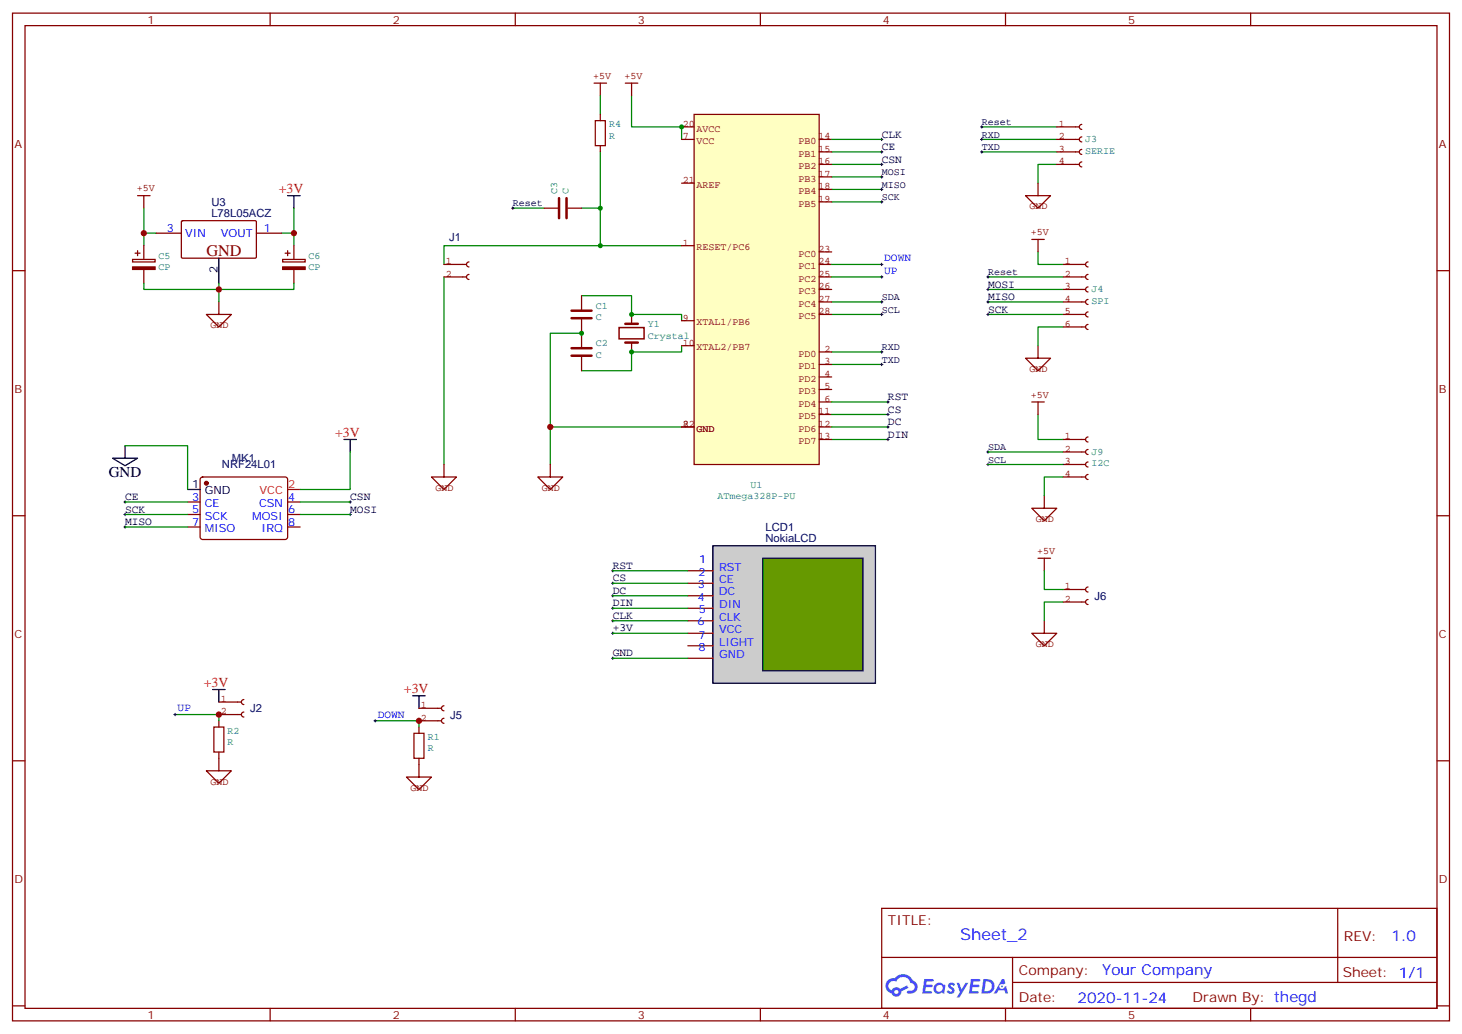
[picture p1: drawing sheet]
<svg xmlns="http://www.w3.org/2000/svg" width="412mm" height="292mm" viewBox="0 0 412 292" stroke-linecap="round" stroke-linejoin="round" font-family="sans-serif">
<g fill="none" stroke="#870000" stroke-width=".35">
<path d="M3.5 3.7h405.4v284.3h-405.4zM7.1 7.2h398.2v277.3h-398.2zM76.2 3.7v3.5M145.3 3.7v3.5M214.5 3.7v3.5M283.6 3.7v3.5M352.8 3.7v3.5M3.5 76.4h3.6M405.3 76.4h3.6M3.5 145.5h3.6M405.3 145.5h3.6M3.5 214.7h3.6"/>
<path d="M405.3 214.7h3.6M248.7 256.3h156.6v28.2h-156.6zM377.3 256.3v20.9M248.7 270.1h156.5M285.6 277.2h119.6M285.6 270.1v14.2M3.5 283.8h3.6M76.2 284.5v3.5M145.3 284.5v3.5M214.5 284.5v3.5M283.6 284.5v3.5M352.8 284.5v3.5"/>
<path d="M405.3 283.8h3.6"/>
</g>
<g fill="#5487ff">
<path d="M267.7 277.5a1.22 1.22 0 0 1 1.7 .2l-.4 .6a.47 .47 0 0 0-.3-.4 .47 .47 0 0 0-.5 .2v.1a1.23 1.23 0 0 1 .8 1.9 1.44 1.44 0 0 1-2-.2l.5-.6 .7 .5a.29 .29 0 0 0 .3-.3 .29 .29 0 0 0-.2-.3 1.04 1.04 0 0 1-.6-1.7z"/>
<path d="M260.7 276.2h2.4l.3 .2-.2 .5-1.8 .1-.1 .8h1.5l.3 .4-.3 .4h-1.6l-.2 1.1h1.7l.2 .3-.2 .3-2.6 .1z"/>
<path d="M273.8 276.2h2.4l.3 .2-.1 .5-1.8 .1-.2 .8h1.6l.3 .4-.4 .4-1.6-.1-.1 1.1 1.7 .1 .2 .3-.2 .3-2.6 .1z"/>
<path d="M282.6 276.2h.7l.3 1.3-.6 .3a.69 .69 0 0 0-1 .3 .69 .69 0 0 0 .4 .9 .69 .69 0 0 0 .9-.6l.5-.2 .6 2.2h-.8l-.2-.9h-1.8l-.5 .9h-.8z"/>
<path d="M269.8 277.3h.8l.6 1.8 1.1-1.8h.9l-2.6 4.2h-.8l.9-1.5z"/>
<path d="M277.4 276.2l-.6 4.2h1.3a2.11 2.11 0 0 0 2.5-2.1 2.11 2.11 0 0 0-2.5-2.1zM278.1 277a1.39 1.39 0 0 1 1.7 1.4 1.39 1.39 0 0 1-1.8 1.2h-.3z"/>
<path d="M263.7 277.8a1.54 1.54 0 0 0-.1 2.2 1.54 1.54 0 0 0 2.2 .1l.6 .3 .3-2.3-.2-.3h-.4a1.49 1.49 0 0 0-2.4 0zM264 278.8a.94 .94 0 0 1 1.8 0 .94 .94 0 0 1-1.8 0z"/>
<path d="M250.4 276.6a2.18 2.18 0 0 0 1.1 3.7 1.44 1.44 0 0 0 1.6 .9 1.44 1.44 0 0 0 1.2-1.4l2-1.1-.5-.7-1.9 1a1.47 1.47 0 0 0-2.4 .4 1.39 1.39 0 0 1-.7-1.9 1.39 1.39 0 0 1 2-.5 2.12 2.12 0 0 1 2.2-1.3 2.12 2.12 0 0 1 1.9 1.7 1.14 1.14 0 0 1 1.1 1.4 1.14 1.14 0 0 1-1.7 .7 .43 .43 0 0 0-.5 .4 .43 .43 0 0 0 .4 .5 1.98 1.98 0 0 0 2.5-1.2 1.98 1.98 0 0 0-1.2-2.6 3.1 3.1 0 0 0-5.3-.6l-.9 .1zM252.3 279.9a.55 .55 0 0 1 1.1 0 .55 .55 0 0 1-1.1 0z"/>
<circle cx="282.6" cy="278.3" r=".26"/>
</g>
<g fill="none" stroke="#008500" stroke-width=".35">
<path d="M169.3 27v5.3M178.2 27v8.8h14.1v3.5M276.9 39.3h21.2M276.9 35.8h21.2M40.6 58.7v7.1M82.9 58.7v7.1M144.6 58.7h8.9M164 58.7h5.3M169.3 42.9v26.4M234.6 42.9h14.1M234.6 46.4h14.1M234.6 49.9h14.1"/>
<path d="M234.6 53.4h14.1M234.6 57h14.1M276.9 42.9h21.2M298.1 46.4h-5.3v5.3M44.1 65.8h-3.5v3.5M79.4 65.8h3.5v3.5M125.2 78.1v53M169.3 69.3h-44.1v5.3M169.3 69.3h23M278.7 78.1h21.2M292.8 71.1v3.5h7.1M178.2 88.7h14.1v1.8"/>
<path d="M192.3 97.5v1.8h-14.1M234.6 88.7h14.1M234.6 85.2h14.1M234.6 99.3h14.1M278.7 88.7h21.2M278.7 85.2h21.2M278.7 81.7h21.2M299.9 92.3h-7.1v5.2M234.6 102.8h14.1M292.8 116.9v7.1h7.1M192.3 120.5h-37.1v10.6M234.6 124h15.9"/>
<path d="M278.7 127.5h21.2M278.7 131.1h21.2M299.9 134.6h-5.3v5.3"/>
</g>
<g fill="#850000" stroke="#850000" stroke-width=".35">
<path d="M79.7 75.3h6.4v.7h-6.4z"/>
<path d="M37.4 75.3h6.3v.7h-6.3z"/>
</g>
<g fill="none" stroke="#850000" stroke-width=".35">
<path d="M167.6 23.5h3.5M167.9 34h2.8v7.1h-2.8zM169.3 23.5v3.5M169.3 32.3v1.7M176.4 23.5h3.5M178.2 23.5v3.5M298.1 39.3h6.3M298.1 35.8h6.3M305.2 38.6a.71 .71 0 0 0-.8 .7 .71 .71 0 0 0 .8 .7M305.2 35.1a.71 .71 0 0 0-.8 .7 .71 .71 0 0 0 .8 .7M153.5 58.7h3.8M160.2 58.7h3.8"/>
<path d="M169.3 41.1v1.8M292.8 51.7v3.5h3.5l-3.5 3.5-3.5-3.5h3.5M298.1 46.4h6.3M298.1 42.9h6.3M305.2 45.7a.71 .71 0 0 0-.8 .7 .71 .71 0 0 0 .8 .7M305.2 42.2a.71 .71 0 0 0-.8 .7 .71 .71 0 0 0 .8 .7M37.4 73.2h6.3v.7h-6.3zM38.1 71.4h1.4M38.8 70.7v1.4M40.6 69.3v3.9M40.6 76v3.9M79.7 73.2h6.4v.7h-6.4z"/>
<path d="M80.4 71.4h1.4M81.1 70.7v1.4M82.9 69.3v3.9M82.9 76v3.9M291 67.6h3.6M292.8 67.6v3.5M299.9 78.1h6.3M299.9 74.6h6.3M306.9 77.4a.71 .71 0 0 0-.7 .7 .71 .71 0 0 0 .7 .7M306.9 73.9a.71 .71 0 0 0-.7 .7 .71 .71 0 0 0 .7 .7M61.7 85.2v3.5h3.6l-3.6 3.6-3.5-3.6h3.5M292.8 97.5v3.6h3.5l-3.5 3.5-3.5-3.5h3.5"/>
<path d="M299.9 92.3h6.3M299.9 88.7h6.3M299.9 85.2h6.3M299.9 81.7h6.3M306.9 91.5a.71 .71 0 0 0-.7 .8 .71 .71 0 0 0 .7 .7M306.9 88a.71 .71 0 0 0-.7 .7 .71 .71 0 0 0 .7 .7M306.9 84.5a.71 .71 0 0 0-.7 .7 .71 .71 0 0 0 .7 .7M306.9 81a.71 .71 0 0 0-.7 .7 .71 .71 0 0 0 .7 .7M291 113.4h3.6M292.8 113.4v3.5M125.2 131.1v3.5h3.6l-3.6 3.5-3.5-3.5h3.5M294.6 139.9v3.5h3.5l-3.5 3.5-3.6-3.5h3.6"/>
<path d="M299.9 134.6h6.3M299.9 131.1h6.3M299.9 127.5h6.3M299.9 124h6.3M306.9 133.9a.71 .71 0 0 0-.7 .7 .71 .71 0 0 0 .7 .7M306.9 130.4a.71 .71 0 0 0-.7 .7 .71 .71 0 0 0 .7 .7M306.9 126.8a.71 .71 0 0 0-.7 .7 .71 .71 0 0 0 .7 .7M306.9 123.3a.71 .71 0 0 0-.7 .7 .71 .71 0 0 0 .7 .7"/>
</g>
<g fill="none" stroke="#000" stroke-width=".28">
<path d="M276.6 39.3h.7M276.6 35.8h.7M276.9 35.5v.7M276.9 39v.7M144.3 58.7h.7M144.6 58.4v.7M248.4 46.4h.7M248.4 42.9h.7M248.4 49.9h.7M248.4 53.4h.7M248.4 57h.7M248.7 42.5v.7"/>
<path d="M248.7 46v.7M248.7 49.6v.7M248.7 53.1v.7M248.7 56.6v.7M276.6 42.9h.7M276.9 42.5v.7M278.3 78.1h.7M278.7 77.8v.7M248.4 88.7h.7M248.4 85.2h.7M248.4 99.3h.7M248.7 84.8v.7"/>
<path d="M248.7 88.4v.7M248.7 99v.7M278.3 88.7h.7M278.3 85.2h.7M278.3 81.7h.7M278.7 81.3v.7M278.7 84.8v.7M278.7 88.4v.7M248.4 102.8h.7M248.7 102.5v.7M250.1 124h.7M250.5 123.6v.8"/>
<path d="M278.3 127.5h.7M278.3 131.1h.7M278.7 127.2v.7M278.7 130.7v.7"/>
</g>
<path d="M157.7 55.9v5.7M159.8 55.9v5.7" fill="none" stroke="#850000" stroke-width=".71"/>
<path d="M195.8 32.3h35.3v98.8h-35.3z" fill="#ffffc2" stroke="#850000" stroke-width=".35"/>
<g fill="none" stroke="#850000" stroke-width=".35">
<path d="M192.3 39.3h3.5M192.3 35.8h3.5M231.1 39.3h3.5M38.8 55.2h3.5M40.6 55.2v3.5M192.3 51.7h3.5M231.1 42.9h3.5M231.1 46.4h3.5M231.1 49.9h3.5M231.1 53.4h3.5M231.1 57h3.5M192.3 69.3h3.5"/>
<path d="M231.1 71.1h3.5M231.1 74.6h3.5M231.1 78.1h3.5M164 83.4v3.9M164 90.1v7.8M178.2 88.7v2.7M178.2 96.7v2.6M192.3 97.5h3.5M192.3 90.5h3.5M231.1 99.3h3.5M231.1 81.7h3.5M231.1 85.2h3.5"/>
<path d="M231.1 88.7h3.5M164 100.7v3.9M231.1 116.9h3.5M231.1 102.8h3.5M231.1 106.4h3.5M231.1 109.9h3.5M231.1 113.4h3.5M155.2 131.1v3.5h3.5l-3.5 3.5-3.5-3.5h3.5M192.3 120.5h3.5M231.1 120.5h3.5M231.1 124h3.5"/>
</g>
<path d="M164 94h-8.8v26.5M164 83.4h14.2v5.3M178.2 99.3v5.3h-14.2" fill="none" stroke="#008500" stroke-width=".35"/>
<path d="M161.2 98.2h5.7M161.2 89.8h5.7M161.2 87.7h5.7M176.4 91.4h3.5M176.4 96.7h3.5M161.2 100.4h5.7" fill="none" stroke="#850000" stroke-width=".71"/>
<path d="M174.6 92.4h7.1v3.2h-7.1z" fill="none" stroke="#850000" stroke-width=".42"/>
<path d="M44.1 65.8h7.1M51.2 62.4l.3-.1h20.6l.2 .3v10.1l-.3 .1h-20.7l-.1-.3zM72.3 65.8h7.1M56.7 134.8l.4-.2h23.3l.5 .2 .2 .5v16.5l-.7 .4h-23.5l-.5-.7v-16.2zM52.9 148.7h3.5M52.9 141.6h3.5M52.9 145.2h3.5M81.1 148.7h3.6M81.1 141.6h3.6M81.1 145.2h3.6" fill="none" stroke="#870000" stroke-width=".35"/>
<path d="M81.1 55.2h3.6M82.9 55.2v3.5M61.7 72.8v7.1M31.7 129.3h7.1l-3.5 2.1zM35.3 125.8v3.5M52.9 138.1h3.5M97 124h3.5M98.8 124v3.5" fill="none" stroke="#000" stroke-width=".35"/>
<path d="M234.6 39.3h14.1M40.6 79.9v1.8h42.3v-1.8M61.7 79.9v5.3M35.3 125.8h17.6v12.3M35.3 141.6h17.6M35.3 145.2h17.6M35.3 148.7h17.6M84.7 141.6h14.1M84.7 145.2h14.1" fill="none" stroke="#008700" stroke-width=".35"/>
<circle cx="58.2" cy="136.3" r=".53" fill="#870000" stroke="#870000" stroke-width=".35"/>
<path d="M81.1 138.1h3.6" fill="none" stroke="#f00" stroke-width=".35"/>
<path d="M248.4 39.3h.7M248.7 39v.7M34.9 141.6h.7M34.9 145.2h.7M34.9 148.7h.7M35.3 141.3v.7M35.3 144.8v.7M35.3 148.3v.7M98.4 141.6h.7M98.4 145.2h.7M98.8 141.3v.7M98.8 144.8v.7" fill="none" stroke="#000" stroke-width=".28"/>
<path d="M201.1 154h45.8v38.8h-45.8z" fill="#ccc" stroke="#000" stroke-width=".35"/>
<path d="M194 161h7.1M194 164.6h7.1M194 168.1h7.1M194 171.6h7.1M194 175.2h7.1M194 178.7h7.1M194 182.2h7.1M194 185.7h7.1" fill="none" stroke="#870000" stroke-width=".35"/>
<path d="M215.2 157.5h28.2v31.8h-28.2z" fill="#690" stroke="#000" stroke-width=".35"/>
<g fill="none" stroke="#008700" stroke-width=".35">
<path d="M234.6 78.1h14.1M234.6 74.6h14.1M98.8 127.5v10.6h-14.1M172.9 161h21.1M172.9 164.6h21.1M172.9 168.1h21.1M172.9 171.6h21.1M172.9 175.2h21.1M172.9 178.7h21.1M294.6 161v5.3h5.3M299.9 169.9h-5.3v5.3M172.9 185.7h21.1"/>
<path d="M49.4 201.6h12.3v1.8M105.8 203.4h12.4v1.7"/>
</g>
<path d="M234.6 116.9h15.9M234.6 113.4h15.9M234.6 120.5h15.9" fill="none" stroke="#008500" stroke-width=".35"/>
<g fill="none" stroke="#000" stroke-width=".28">
<path d="M248.4 74.6h.7M248.4 78.1h.7M248.7 74.3v.7M248.7 77.8v.7M250.1 116.9h.7M250.1 113.4h.7M250.5 113.1v.7M250.5 116.6v.7M250.1 120.5h.7M250.5 120.1v.7M172.5 161h.7M172.5 164.6h.7"/>
<path d="M172.5 168.1h.7M172.5 171.6h.7M172.5 175.2h.7M172.5 178.7h.7M172.9 160.7v.7M172.9 164.2v.7M172.9 167.7v.8M172.9 171.3v.7M172.9 174.8v.7M172.9 178.3v.7M172.5 185.7h.7M172.9 185.4v.7"/>
<path d="M49 201.6h.7M49.4 201.3v.7M105.5 203.4h.7M105.8 203v.7"/>
</g>
<g fill="none" stroke="#850000" stroke-width=".35">
<path d="M125.2 78.1h6.4M125.2 74.6h6.4M132.3 77.4a.71 .71 0 0 0-.7 .7 .71 .71 0 0 0 .7 .7M132.3 73.9a.71 .71 0 0 0-.7 .7 .71 .71 0 0 0 .7 .7M292.8 157.5h3.5M294.6 157.5v3.5M294.6 175.2v3.5h3.5l-3.5 3.5-3.6-3.5h3.6M299.9 169.9h6.3M299.9 166.3h6.3M306.9 169.2a.71 .71 0 0 0-.7 .7 .71 .71 0 0 0 .7 .7M306.9 165.6a.71 .71 0 0 0-.7 .7 .71 .71 0 0 0 .7 .7M61.7 198.1h6.4"/>
<path d="M68.8 197.4a.71 .71 0 0 0-.7 .7 .71 .71 0 0 0 .7 .7M118.2 199.8h6.3M125.2 199.1a.71 .71 0 0 0-.7 .7 .71 .71 0 0 0 .7 .8M60.3 205.1h2.8v7.1h-2.8zM61.7 212.2v5.3h3.6l-3.6 3.5-3.5-3.5h3.5M61.7 203.4v1.7M61.7 201.6h6.4M68.8 200.9a.71 .71 0 0 0-.7 .7 .71 .71 0 0 0 .7 .7M116.8 206.9h2.8v7.1h-2.8zM118.2 214v5.3h3.5l-3.5 3.5-3.5-3.5h3.5M118.2 203.4h6.3M118.2 205.1v1.8"/>
<path d="M125.2 202.7a.71 .71 0 0 0-.7 .7 .71 .71 0 0 0 .7 .7"/>
</g>
<path d="M60 194.6h3.5M61.7 194.6v3.5M116.4 196.3h3.5M118.2 196.3v3.5" fill="none" stroke="#000" stroke-width=".35"/>
<g fill="#008500">
<circle cx="169.3" cy="58.7" r=".71"/>
<circle cx="169.3" cy="69.3" r=".71"/>
<circle cx="192.3" cy="35.8" r=".71"/>
<circle cx="164" cy="94" r=".71"/>
<circle cx="178.2" cy="99.3" r=".71"/>
<circle cx="178.2" cy="88.7" r=".71"/>
</g>
<g fill="#c00">
<circle cx="40.6" cy="65.8" r=".88"/>
<circle cx="82.9" cy="65.8" r=".88"/>
<circle cx="61.7" cy="81.7" r=".88"/>
<circle cx="155.2" cy="120.5" r=".88"/>
<circle cx="61.7" cy="201.6" r=".88"/>
<circle cx="118.2" cy="203.4" r=".88"/>
</g>
<text font-size="4.6" fill="#800" x="58.2" y="72.1">GND</text>
<text font-size="4.6" fill="#00f" x="270.8" y="265.3">Sheet_2</text>
<text font-size="4.2" x="30.7" y="134.6">GND</text>
<g font-size="4.2" fill="#00f">
<text x="392.5" y="265.6">1.0</text>
<text x="310.9" y="275.1">Your Company</text>
<text x="304" y="282.9">2020-11-24</text>
</g>
<g font-size="3.9" fill="#f00">
<text x="78.7" y="54.5">+3V</text>
<text x="94.5" y="123.3">+3V</text>
<text x="57.5" y="193.9">+3V</text>
<text x="113.9" y="195.6">+3V</text>
</g>
<g font-size="3.9" fill="#800">
<text x="250.5" y="260.9">TITLE:</text>
<text x="379.1" y="265.6">REV:</text>
<text x="287.4" y="275.1">Company:</text>
<text x="378.7" y="275.7">Sheet: 1/1</text>
<text x="287.4" y="282.8">Date:</text>
<text x="336.4" y="282.8">Drawn By: thegd</text>
</g>
<g font-size="3.2" fill="#800">
<text x="41.6" y="6.7">1</text>
<text x="110.8" y="6.7">2</text>
<text x="179.9" y="6.7">3</text>
<text x="249.1" y="6.7">4</text>
<text x="318.2" y="6.7">5</text>
<text x="4.1" y="41.8">A</text>
<text x="405.9" y="41.8">A</text>
<text x="4.1" y="110.9">B</text>
<text x="405.9" y="110.9">B</text>
<text x="4.1" y="180.1">C</text>
<text x="405.9" y="180.1">C</text>
<text x="4.1" y="249.2">D</text>
<text x="405.9" y="249.2">D</text>
<text x="41.6" y="287.5">1</text>
<text x="110.8" y="287.5">2</text>
<text x="179.9" y="287.5">3</text>
<text x="249.1" y="287.5">4</text>
<text x="318.2" y="287.5">5</text>
</g>
<g font-size="3.2">
<text x="248.7" y="38.8">CLK</text>
<text x="248.7" y="45.9">CSN</text>
<text x="248.7" y="42.3">CE</text>
<text x="61.4" y="77" transform="rotate(-90 61.4 77)">2</text>
<text x="278.7" y="81.1">MOSI</text>
<text x="278.7" y="88.2">SCK</text>
<text x="278.7" y="84.7">MISO</text>
<text x="250.5" y="112.9">RST</text>
<text x="250.5" y="119.9">DC</text>
<text x="250.5" y="116.4">CS</text>
<text x="250.5" y="123.5">DIN</text>
<text x="54.3" y="137.8">1</text>
<text x="35.3" y="141.1">CE</text>
<text x="57.7" y="139.5">GND</text>
<text x="98.8" y="141.1">CSN</text>
<text x="35.3" y="144.6">SCK</text>
<text x="35.3" y="148.2">MISO</text>
<text x="98.8" y="144.6">MOSI</text>
<text x="172.9" y="160.5">RST</text>
<text x="172.9" y="164">CS</text>
<text x="172.9" y="167.6">DC</text>
<text x="172.9" y="171.1">DIN</text>
<text x="172.9" y="174.6">CLK</text>
<text x="172.9" y="178.2">+3V</text>
<text x="172.9" y="185.2">GND</text>
</g>
<g font-size="3.2" fill="#000080">
<text x="59.6" y="58">U3</text>
<text x="59.6" y="61.2">L78L05ACZ</text>
<text x="126.7" y="68">J1</text>
<text x="65.4" y="130.4">MK1</text>
<text x="62.6" y="132.1">NRF24L01</text>
<text x="215.9" y="149.8">LCD1</text>
<text x="215.9" y="152.9">NokiaLCD</text>
<text x="308.7" y="169.2">J6</text>
<text x="70.6" y="201">J2</text>
<text x="127" y="202.8">J5</text>
</g>
<g font-size="3.2" fill="#00f">
<text x="47" y="65.4">3</text>
<text x="74.4" y="65.4">1</text>
<text x="52.2" y="66.9">VIN</text>
<text x="62.3" y="66.9">VOUT</text>
<text x="249.4" y="73.7">DOWN</text>
<text x="249.4" y="77.3">UP</text>
<text x="54.3" y="141.3">3</text>
<text x="57.7" y="143.1">CE</text>
<text x="73.1" y="143.1">CSN</text>
<text x="81.3" y="141.3">4</text>
<text x="54.3" y="144.8">5</text>
<text x="54.3" y="148.3">7</text>
<text x="57.7" y="146.6">SCK</text>
<text x="71.2" y="146.6">MOSI</text>
<text x="81.3" y="148.3">8</text>
<text x="81.3" y="144.8">6</text>
<text x="57.7" y="150.1">MISO</text>
<text x="73.8" y="150.1">IRQ</text>
<text x="197.2" y="158.8">1</text>
<text x="202.8" y="161">RST</text>
<text x="196.9" y="165.9">3</text>
<text x="197" y="162.6">2</text>
<text x="202.8" y="164.6">CE</text>
<text x="196.9" y="169.5">4</text>
<text x="197.1" y="173">5</text>
<text x="202.8" y="168">DC</text>
<text x="202.8" y="171.6">DIN</text>
<text x="196.8" y="176.5">6</text>
<text x="202.8" y="175.2">CLK</text>
<text x="202.8" y="178.7">VCC</text>
<text x="197" y="180.2">7</text>
<text x="197" y="183.7">8</text>
<text x="202.8" y="182.2">LIGHT</text>
<text x="202.8" y="185.7">GND</text>
<text x="50.1" y="200.7">UP</text>
<text x="106.5" y="202.5">DOWN</text>
</g>
<g font-size="3.2" fill="#f00">
<text x="81.3" y="137.8">2</text>
<text x="73.2" y="139.5">VCC</text>
</g>
<g font-size="2.8" fill="#840000">
<text x="167.3" y="22.2">+5V</text>
<text x="176.1" y="22.2">+5V</text>
<text x="192.6" y="35.8">20</text>
<text x="298.6" y="35.8">1</text>
<text x="192.6" y="39.3">7</text>
<text x="196.5" y="37.1">AVCC</text>
<text x="196.5" y="40.7">VCC</text>
<text x="225.3" y="40.7">PB0</text>
<text x="230.9" y="39.3">14</text>
<text x="298.6" y="39.3">2</text>
<text x="225.3" y="44.2">PB1</text>
<text x="225.3" y="47.7">PB2</text>
<text x="230.9" y="42.8">15</text>
<text x="230.9" y="46.4">16</text>
<text x="298.6" y="42.8">3</text>
<text x="298.6" y="46.4">4</text>
<text x="38.6" y="54">+5V</text>
<text x="192.6" y="51.6">21</text>
<text x="196.5" y="53">AREF</text>
<text x="225.3" y="51.2">PB3</text>
<text x="230.9" y="49.9">17</text>
<text x="230.9" y="53.4">18</text>
<text x="225.3" y="54.8">PB4</text>
<text x="225.3" y="58.3">PB5</text>
<text x="230.9" y="56.9">19</text>
<text x="290.4" y="59.1">GND</text>
<text x="192.6" y="69.3">1</text>
<text x="196.5" y="70.6">RESET/PC6</text>
<text x="230.9" y="71">23</text>
<text x="290.8" y="66.3">+5V</text>
<text x="125.8" y="74.6">1</text>
<text x="225.3" y="72.4">PC0</text>
<text x="225.3" y="75.9">PC1</text>
<text x="230.9" y="74.6">24</text>
<text x="300.4" y="74.6">1</text>
<text x="125.8" y="78.1">2</text>
<text x="225.3" y="79.5">PC2</text>
<text x="225.3" y="83">PC3</text>
<text x="230.9" y="78.1">25</text>
<text x="230.9" y="81.6">26</text>
<text x="300.4" y="78.1">2</text>
<text x="300.4" y="81.6">3</text>
<text x="225.3" y="86.5">PC4</text>
<text x="230.9" y="85.2">27</text>
<text x="230.9" y="88.7">28</text>
<text x="300.4" y="85.2">4</text>
<text x="300.4" y="88.7">5</text>
<text x="59.4" y="92.6">GND</text>
<text x="192.6" y="90.5">9</text>
<text x="196.5" y="91.8">XTAL1/PB6</text>
<text x="225.3" y="90">PC5</text>
<text x="300.4" y="92.2">6</text>
<text x="192.6" y="97.5">10</text>
<text x="196.5" y="98.9">XTAL2/PB7</text>
<text x="225.3" y="100.6">PD0</text>
<text x="232.6" y="99.3">2</text>
<text x="225.3" y="104.2">PD1</text>
<text x="225.3" y="107.7">PD2</text>
<text x="232.6" y="102.8">3</text>
<text x="232.6" y="106.3">4</text>
<text x="290.4" y="105">GND</text>
<text x="225.3" y="111.2">PD3</text>
<text x="232.6" y="109.9">5</text>
<text x="232.6" y="113.4">6</text>
<text x="290.8" y="112.2">+5V</text>
<text x="225.3" y="118.3">PD5</text>
<text x="225.3" y="114.7">PD4</text>
<text x="230.9" y="116.9">11</text>
<text x="192.6" y="120.4">22</text>
<text x="192.6" y="120.4">8</text>
<text x="196.5" y="121.8">GND</text>
<text x="225.3" y="121.8">PD6</text>
<text x="225.3" y="125.3">PD7</text>
<text x="230.9" y="120.4">12</text>
<text x="230.9" y="124">13</text>
<text x="300.4" y="124">1</text>
<text x="300.4" y="127.5">2</text>
<text x="300.4" y="131">3</text>
<text x="300.4" y="134.5">4</text>
<text x="122.9" y="138.5">GND</text>
<text x="152.9" y="138.5">GND</text>
<text x="292.2" y="147.3">GND</text>
<text x="292.6" y="156.3">+5V</text>
<text x="300.4" y="166.3">1</text>
<text x="300.4" y="169.8">2</text>
<text x="292.2" y="182.6">GND</text>
<text x="62.3" y="198">1</text>
<text x="62.3" y="201.6">2</text>
<text x="118.7" y="199.8">1</text>
<text x="118.7" y="203.3">2</text>
<text x="59.4" y="221.4">GND</text>
<text x="115.8" y="223.1">GND</text>
</g>
<g font-size="2.8" fill="#008484">
<text x="171.8" y="35.9">R4</text>
<text x="171.8" y="39.2">R</text>
<text x="306.1" y="40.2">J3</text>
<text x="306.1" y="43.4">SERIE</text>
<text x="157.1" y="54.7" transform="rotate(-90 157.1 54.7)">C3</text>
<text x="160.3" y="54.7" transform="rotate(-90 160.3 54.7)">C</text>
<text x="44.7" y="76.2">CP</text>
<text x="44.7" y="73">C5</text>
<text x="87.1" y="76.2">CP</text>
<text x="87.1" y="73">C6</text>
<text x="307.9" y="82.5">J4</text>
<text x="168.1" y="87.1">C1</text>
<text x="307.9" y="85.7">SPI</text>
<text x="168.1" y="90.3">C</text>
<text x="182.8" y="95.6">Crystal</text>
<text x="182.8" y="92.4">Y1</text>
<text x="168.1" y="100.9">C</text>
<text x="168.1" y="97.7">C2</text>
<text x="307.9" y="131.6">I2C</text>
<text x="307.9" y="128.4">J9</text>
<text x="211.7" y="137.7">U1</text>
<text x="202.4" y="140.9">ATmega328P-PU</text>
<text x="64.2" y="207">R2</text>
<text x="120.6" y="208.8">R1</text>
<text x="64.2" y="210.3">R</text>
<text x="120.6" y="212">R</text>
</g>
<g font-size="2.8">
<text x="276.9" y="35.3">Reset</text>
<text x="276.9" y="38.8">RXD</text>
<text x="276.9" y="42.3">TXD</text>
<text x="248.7" y="49.4">MOSI</text>
<text x="248.7" y="52.9">MISO</text>
<text x="144.6" y="58.2">Reset</text>
<text x="248.7" y="56.4">SCK</text>
<text x="278.7" y="77.6">Reset</text>
<text x="248.7" y="88.2">SCL</text>
<text x="248.7" y="84.7">SDA</text>
<text x="248.7" y="98.8">RXD</text>
<text x="248.7" y="102.3">TXD</text>
<text x="278.7" y="127">SDA</text>
<text x="278.7" y="130.5">SCL</text>
</g>
</svg>
